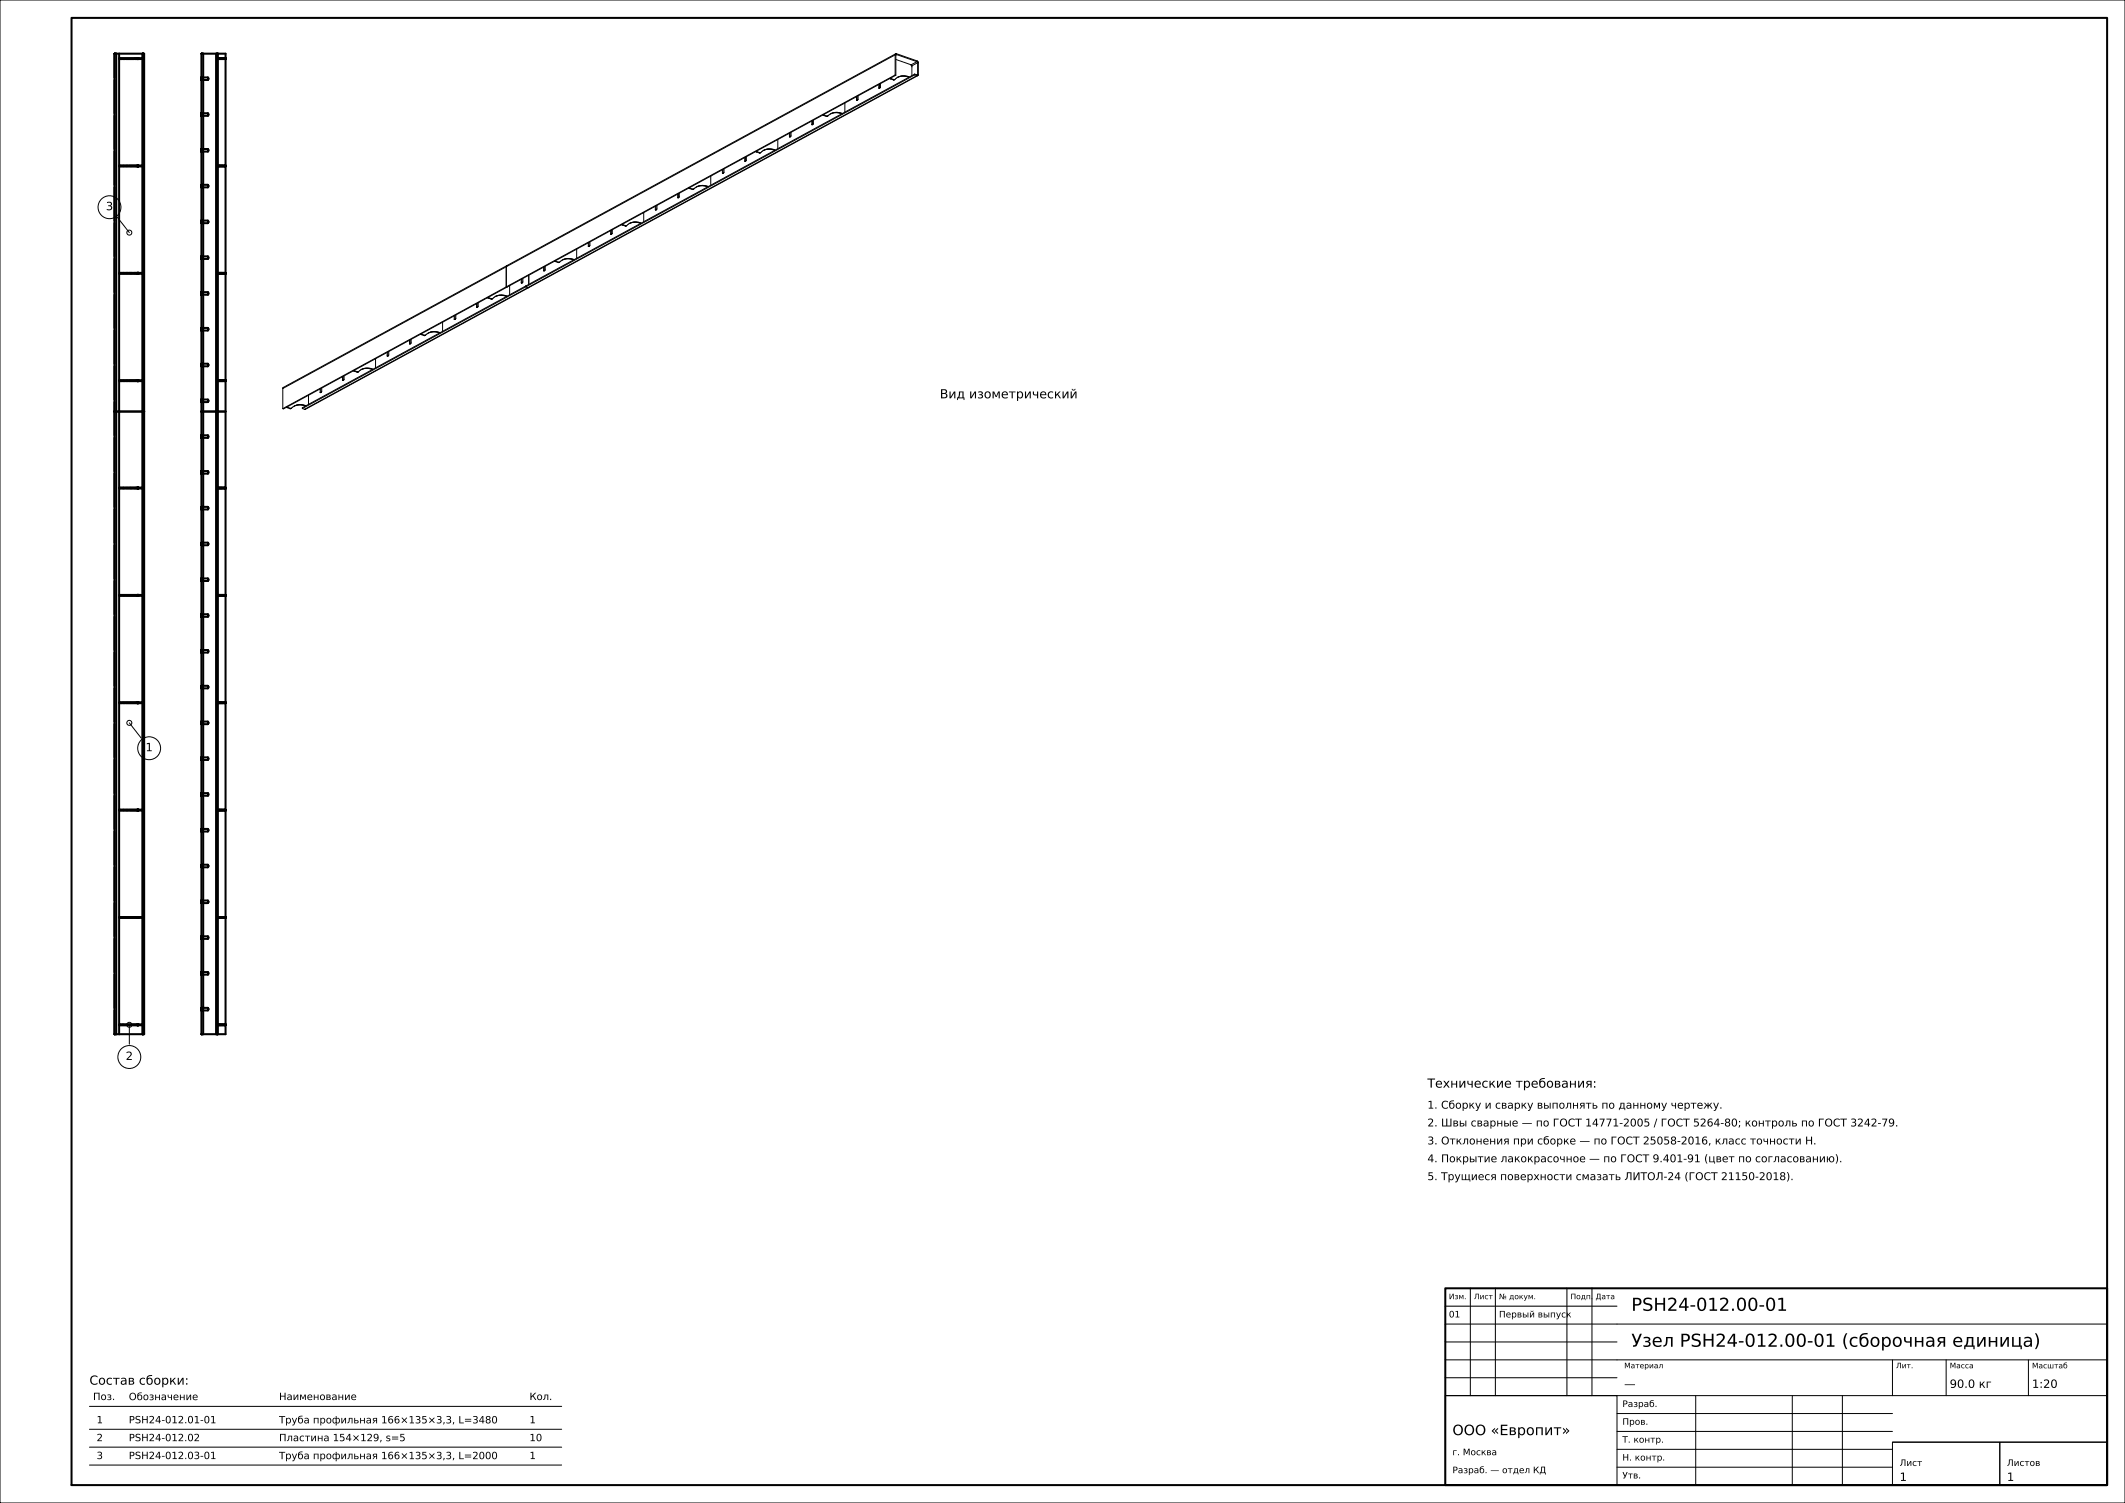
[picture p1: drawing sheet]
<svg xmlns="http://www.w3.org/2000/svg" width="594mm" height="420mm" viewBox="0 0 594 420" stroke-linecap="round" stroke-linejoin="round" font-family="sans-serif">
<g fill="none" stroke="#000" stroke-width=".28">
<path d="M0 0h594v420h-594zM250.2 15.3v5.7M250.2 15.3l-108.7 59.2M250.4 15l-.2 .3M250.4 15l-108.7 59.2M250.4 15.4v5.6M250.4 16.6l4.3 1.5M250.4 15.4h.1M250.4 15l6.1 2.2 .2 .4-.2 3.5M250.4 15h.1M250.4 15.3v.1M250.5 15.3h-.1"/>
<path d="M250.6 15.2l5.7 2M250.6 15.2l-.1 .1M250.6 15.2l-.2 .1M254.7 18.1l.2 .3M254.9 18.4v2.7M256.3 17.2l.2 .3M256.3 17.2l-1.6 .9M256.5 17.5v3.3M256.5 17.5l-1.6 .9M217.4 39v2.5M220.7 37.2l.1 1.1M220.7 38.2l.1 .1"/>
<path d="M220.9 37.1v1.1M220.9 38.2l-.1 .1M220.9 38.2h.1M221.1 37v1l-.2 .2M226.9 34.8l.1 .1M226.9 33.8v1M227.1 34.8l-.1 .1M227.1 33.7v1.1M227.1 34.8h.1M227.2 34.8h-.1M227.3 34.7l-.1 .1M227.4 33.6l-.1 1.1"/>
<path d="M230 32.1l.1 .1M230.1 32.2h.1M230.1 32.2l.1 .1M230.2 32.3l.8 .2M230.2 32l.1 .1M230.3 32.1v.1M230.3 32.2l.8 .2M230.3 32.2l-.1 .1M231.1 32.4l.2 .1M231.1 32.4l-.1 .1M231.2 32.5h-.2M231.3 32.5h-.1"/>
<path d="M231.4 32.4l-.1 .1M231.4 32.4l-.2 .1M235.3 31.8a3.9 3.9 0 0 0-3.2 0M235.5 31.7a3.7 3.7 0 0 0-4.1 .7M236.2 28.8v2.5M239.4 28h.1M239.4 27v1M239.5 28h.1M239.6 28h-.1M239.6 26.9v1.1M239.6 28h.1M239.9 26.8v1l-.3 .2"/>
<path d="M245.7 24.6h.1M245.7 23.6v1M245.9 23.5v1.1M245.9 24.6h-.1M246 24.5l-.1 .1M246.1 24.4l-.1 .1M246.1 23.4v1M248.8 21.9v.1M248.8 22h.1M248.9 22h.1M248.9 22l.8 .3M248.9 21.8l.1 .1"/>
<path d="M249 21.9l.1 .1M249.1 22l.8 .2M249.1 22h-.2M249.9 22.2v.1M249.9 22.2l-.2 .1M249.9 22.3h.1M250 22.3h-.3M250 22.3h.1M250.1 22.2l-.1 .1M250.2 21l-108.7 59.2M250.2 21h.2M250.4 21l-108.7 59.2"/>
<path d="M254.1 21.6a3.9 3.9 0 0 0-3.2 0M254.2 21.5a3.7 3.7 0 0 0-4.1 .7M255.7 20.7l.8 .2M255.7 20.9l-108.7 59.2M255.7 20.9l.6 .2M255.7 20.7v.2M255.7 20.7l-108.7 59.2M256.3 21.1l.1 .1M256.3 21.1l-108.7 59.3M256.5 21.2h-.1M256.5 20.8v.1M256.5 20.8h.1"/>
<path d="M256.5 20.8l-.2 .1M256.5 21.1v.1M256.5 21.1l-108.7 59.2M179.9 59.4v2.6M183.2 58.6l.1 .1M183.2 57.6v1M183.4 57.5v1.2M183.4 58.6l-.1 .1M183.6 57.4v1l-.2 .2M189.4 55.2l.2 .1M189.4 54.2v1M189.4 55.2l.1 .1"/>
<path d="M189.5 55.3h.1M189.6 55.3h-.1M189.6 54.1v1.2M189.6 55.2v.1M189.9 54v1l-.3 .2M192.6 52.5l.1 .2M192.7 52.7l.8 .2M192.7 52.5h.1M192.8 52.5v.1M192.8 52.6h.1M192.9 52.6l.8 .3M192.9 52.6l-.2 .1"/>
<path d="M193.7 52.9h.1M193.7 52.9h-.2M193.9 52.8l-.2 .1M194 52.8h-.1M197.8 52.2a3.9 3.9 0 0 0-3.2 .1M198 52.1a3.6 3.6 0 0 0-4 .7M198.7 49.2v2.6M201.9 48.4l.2 .1M201.9 47.4v1M201.9 48.4l.1 .1M202.1 47.3v1.1M202.1 48.4v.1"/>
<path d="M202.2 48.4h-.1M202.4 47.2v1l-.2 .2M208.2 45l.1 .1M208.2 44v1M208.2 45v.1M208.2 45.1h.1M208.3 45.1h.1M208.4 43.9v1.1M208.6 43.8v1l-.3 .3M211.3 42.3v.1M211.3 42.4h.1M211.4 42.4h.1"/>
<path d="M211.4 42.4v.1M211.4 42.5l.8 .2M211.5 42.2v.1M211.5 42.3h.1M211.5 42.3l.1 .1M211.6 42.4h.1M211.6 42.4l.8 .3M211.6 42.4l-.2 .1M212.4 42.7h.1M212.4 42.7h-.2M212.5 42.7h-.3M212.6 42.6l-.1 .1"/>
<path d="M216.6 42a3.9 3.9 0 0 0-3.2 .1M216.7 41.9a3.7 3.7 0 0 0-4.1 .7M32.8 60.7l3.4 4.3M141.5 74.5v5.7M141.5 74.5l-62.5 34.1M141.7 74.2l-.2 .3M141.7 74.2l-62.5 34.1-.2 .3M141.9 74.2h-.2M142.5 79.8v2.6M145.7 78.1v.9M145.7 79l.1 .1M145.9 79.1h-.1"/>
<path d="M145.9 78v1.1M145.9 79.1h.1M146 79l-.1 .1M146.1 78.9l-.1 .1M146.2 77.8l-.1 1.1M147 79.9v.2M147 79.9l-62.5 34v.3M147.8 76.9v2.6M152 75.6l.1 .1M152 74.7v.9M152.1 75.7h.1M152.1 74.6v1.1"/>
<path d="M152.2 75.7h-.1M152.4 74.4v1l-.2 .3M155.1 73h.1M155.1 73l.1 .1M155.2 73.1h.1M155.2 73.1l.8 .3M155.2 72.9l.2 .1M155.4 73l.8 .3M155.4 73l-.2 .1M156 73.4h.1M156.2 73.3h.1M156.2 73.3l-.2 .1"/>
<path d="M156.3 73.3l-.2 .1M156.3 73.3h.1M156.4 73.3h-.1M156.4 73.3h.1M160.3 72.6a3.9 3.9 0 0 0-3.1 .1M160.5 72.5a3.7 3.7 0 0 0-4.1 .8M161.2 69.6v2.6M164.4 68.8l.2 .1M164.4 67.9v.9M164.6 68.9h.1M164.6 67.7v1.2M164.7 68.9h-.1"/>
<path d="M164.9 67.6v1l-.2 .3M170.7 65.4l.1 .1M170.7 64.4v1M170.8 65.5h.1M170.9 64.3v1.2M171.1 64.2v1l-.3 .3M173.8 62.7v.1M173.8 62.8h.1M173.9 62.8l.1 .1M174 62.9l.8 .3M174 62.7h.1M174 62.7l.1 .1"/>
<path d="M174.1 62.8l.8 .3M174.1 62.8l-.1 .1M174.8 63.2h.1M174.9 63.1h.1M174.9 63.1l-.1 .1M174.9 63.2h.1M175 63.1l-.1 .1M175.1 63.1h-.1M175.2 63.1h-.2M179.1 62.4a3.9 3.9 0 0 0-3.2 .1M179.2 62.3a3.7 3.7 0 0 0-4 .8M108.2 98.5v1"/>
<path d="M108.2 99.5h.1M108.4 99.5h-.1M108.4 98.4v1.1M108.7 98.2v1l-.3 .3M114.5 95.1v1M114.5 96.1h.1M114.6 96.1h.1M114.7 95v1.1M114.7 96.1h-.1M114.9 94.8v1l-.2 .3M117.6 93.4l.1 .1M117.7 93.5l.8 .3"/>
<path d="M117.8 93.3l.1 .1M117.9 93.4l.8 .3M117.9 93.4l-.2 .1M118.7 93.7h.1M118.7 93.7l-.2 .1M118.8 93.8h-.3M118.8 93.7v.1M118.9 93.7h-.1M118.9 93.7l-.1 .1M122.9 93a3.9 3.9 0 0 0-3.2 .1M123 93a3.7 3.7 0 0 0-4.1 .7M123.7 90v2.6"/>
<path d="M127 88.3v1M127 89.3h.1M127.1 89.3h.1M127.2 88.2v1.1M127.4 88v1l-.3 .3M133.2 84.9v1M133.2 85.9h.1M133.4 85.9h-.1M133.4 84.8v1.1M133.4 85.9h.1M133.7 84.6v1l-.3 .3M136.3 83.2l.2 .1"/>
<path d="M136.5 83.3l.8 .3M136.5 83.1l.1 .1M136.6 83.2l.8 .3M136.6 83.2l-.1 .1M137.4 83.5h.1M137.4 83.5l-.1 .1M137.5 83.6h-.2M137.6 83.5l-.1 .1M137.6 83.5h-.1M137.7 83.5h-.1M137.7 83.5l-.2 .1M141.5 80.2h.2"/>
<path d="M141.5 80.2l-62.5 34M141.6 82.8a3.9 3.9 0 0 0-3.2 .1M141.7 80.2l-62.5 34.1-.2-.1M141.8 82.8a3.7 3.7 0 0 0-4.1 .7M147 80.1l.6 .3M147 80.1l-62.5 34.1M147.6 80.4l-62.5 34M147.8 80.3l-.2 .1M147.8 80.3l-62.7 34.1M79 108.6v5.6M80.1 113.8h.1M80.1 113.8l.1 .1"/>
<path d="M80.2 113.9h.1M80.3 113.9l.8 .3M80.3 113.7l.1 .1M80.4 113.8l.8 .3M80.4 113.8l-.1 .1M81.1 114.2h.1M81.2 114.1h.1M81.2 114.1l-.1 .1M81.2 114.2h.1M81.3 114.2h-.1M81.3 114.1v.1M81.4 114.1h-.1"/>
<path d="M81.4 114.1h.1M81.4 114.1l-.1 .1M84.5 114.2l.6 .2M85.3 113.4v.1M85.4 113.5a3.9 3.9 0 0 0-3.2 0M85.5 113.4a3.7 3.7 0 0 0-4.1 .7M86.2 110.5h.1M86.2 110.5v2.5M89.5 108.7v1M89.5 109.7h.1M89.6 109.7h.1M89.7 108.6v1.1"/>
<path d="M89.7 109.7h-.1M89.9 108.4v1l-.2 .3M95.7 105.3v1M95.7 106.3h.1M95.7 106.3h.2M95.8 106.3h.1M95.9 106.3h-.1M95.9 105.2v1.1M95.9 106.3h.1M96 106.3h-.1M96 106.2v.1M96.2 105l-.2 1.2"/>
<path d="M98.9 103.6l.1 .1M99 103.7l.8 .3M99 103.5l.2 .1M99.2 103.6l.7 .3M99.2 103.6l-.2 .1M99.8 104h.2M99.9 103.9h.2M99.9 103.9l-.1 .1M100 104h.1M100.1 103.9l-.1 .1M100.2 103.9h-.1M100.2 103.9l-.2 .1"/>
<path d="M104.1 103.3a3.9 3.9 0 0 0-3.2 0M104.3 103.2a3.7 3.7 0 0 0-4.1 .7M105 100.2v.1M105 100.3v2.5M36.2 202l3.3 4.3M36.2 286.4v5.4M411 360v30M418 360v30M438 360v30M445 360v30M404 380h185M404 375h48"/>
<path d="M404 370h185M404 365h48M529 380v10M544 380v10M567 380v10M25 393h132M25 399.4h132M404 390h48v25h-48zM404 390h185M404 385h48M452 400h77M452 395h77"/>
<path d="M474 390v25M501 390v25M515 390v25M25 404.4h132M25 409.4h132M452 410h77M452 405h77M529 403h30v12h-30zM529 403h60M559 403h30v12h-30z"/>
<circle cx="30.6" cy="57.9" r="3.2"/>
<circle cx="36.2" cy="65" r=".7"/>
<circle cx="36.2" cy="202" r=".7"/>
<circle cx="41.7" cy="209.1" r="3.2"/>
<circle cx="36.1" cy="295.4" r="3.2"/>
<circle cx="36.2" cy="286.4" r=".7"/>
</g>
<g fill="none" stroke="#000" stroke-width=".56">
<path d="M20 5h569v410h-569zM32 15h8.3v274h-8.3zM32.5 15v274M33.3 15v274M33.3 16.2h6.7v.3h-6.7M38.4 16.2v.3M38.7 16.2v.3M39.7 16.2v.3M39.8 15v1.2M39.8 16.5v29.7M40 15v274M56.3 15h6.8v274h-6.8z"/>
<path d="M56.8 15v274M60.4 15v274M60.9 16.2h2.2M60.9 16.5h2.2M60.9 15v274M62.9 16.2v.3M56.3 21.6h1.8l.1 .3-.1 .5h-1.8M56.3 31.6h1.8l.1 .3-.1 .5h-1.8M56.3 21.8h.2M56.3 22.2h.2M56.3 31.8h.2M56.3 32.2h.2"/>
<path d="M56.5 21.6v.8M56.5 31.6v.8M33.3 46.2h6.7v.3h-6.7M38.4 46.2v.3M38.7 46.2v.3M39.7 46.2v.3M39.8 46.5v29.7M56.3 41.6h1.8l.1 .3-.1 .5h-1.8M56.3 51.6h1.8l.1 .3-.1 .5h-1.8M56.3 41.8h.2M56.3 42.2h.2M56.3 51.8h.2"/>
<path d="M56.3 52.2h.2M56.5 41.6v.8M56.5 51.6v.8M60.9 46.2h2.2M60.9 46.5h2.2M62.9 46.2v.3M33.3 76.2h6.7v.3h-6.7M38.4 76.2v.3M38.7 76.2v.3M39.7 76.2v.3M39.8 76.5v29.7M56.3 61.6h1.8l.1 .3-.1 .5h-1.8"/>
<path d="M56.3 71.6h1.8l.1 .3-.1 .5h-1.8M56.3 61.8h.2M56.3 62.2h.2M56.3 71.8h.2M56.3 72.2h.2M56.5 61.6v.8M56.5 71.6v.8M60.9 76.2h2.2M60.9 76.5h2.2M62.9 76.2v.3M56.3 81.6h1.8l.1 .3-.1 .5h-1.8M56.3 91.6h1.8l.1 .3-.1 .5h-1.8"/>
<path d="M56.3 81.8h.2M56.3 82.2h.2M56.3 91.8h.2M56.3 92.2h.2M56.5 81.6v.8M56.5 91.6v.8M32 115h8.3M33.3 106.2h6.7v.3h-6.7M38.4 106.2v.3M38.7 106.2v.3M39.7 106.2v.3M39.8 106.5v29.7"/>
<path d="M56.3 115h6.8M56.3 101.6h1.8l.1 .3-.1 .5h-1.8M56.3 111.6h1.8l.1 .3-.1 .5h-1.8M56.3 101.8h.2M56.3 102.2h.2M56.3 111.8h.2M56.3 112.2h.2M56.5 101.6v.8M56.5 111.6v.8M60.9 106.2h2.2M60.9 106.5h2.2M62.9 106.2v.3"/>
<path d="M33.3 136.2h6.7v.3h-6.7M38.4 136.2v.3M38.7 136.2v.3M39.7 136.2v.3M39.8 136.5v29.7M56.3 131.6h1.8l.1 .3-.1 .5h-1.8M56.3 121.6h1.8l.1 .3-.1 .5h-1.8M56.3 121.8h.2M56.3 122.2h.2M56.3 131.8h.2M56.3 132.2h.2M56.5 121.6v.8"/>
<path d="M56.5 131.6v.8M60.9 136.2h2.2M60.9 136.5h2.2M62.9 136.2v.3M56.3 141.6h1.8l.1 .3-.1 .5h-1.8M56.3 151.6h1.8l.1 .3-.1 .5h-1.8M56.3 141.8h.2M56.3 142.2h.2M56.3 151.8h.2M56.3 152.2h.2M56.5 141.6v.8M56.5 151.6v.8"/>
<path d="M33.3 166.2h6.7v.3h-6.7M38.4 166.2v.3M38.7 166.2v.3M39.7 166.2v.3M39.8 166.5v29.7M56.3 161.6h1.8l.1 .3-.1 .5h-1.8M56.3 171.6h1.8l.1 .3-.1 .5h-1.8M56.3 161.8h.2M56.3 162.2h.2M56.3 171.8h.2M56.3 172.2h.2M56.5 161.6v.8"/>
<path d="M56.5 171.6v.8M60.9 166.2h2.2M60.9 166.5h2.2M62.9 166.2v.3M33.3 196.2h6.7v.3h-6.7M38.4 196.2v.3M38.7 196.2v.3M39.7 196.2v.3M39.8 196.5v29.7M56.3 181.6h1.8l.1 .3-.1 .5h-1.8M56.3 191.6h1.8l.1 .3-.1 .5h-1.8M56.3 181.8h.2"/>
<path d="M56.3 182.2h.2M56.3 191.8h.2M56.3 192.2h.2M56.5 181.6v.8M56.5 191.6v.8M60.9 196.2h2.2M60.9 196.5h2.2M62.9 196.2v.3M56.3 201.6h1.8l.1 .3-.1 .5h-1.8M56.3 211.6h1.8l.1 .3-.1 .5h-1.8M56.3 201.8h.2M56.3 202.2h.2"/>
<path d="M56.3 211.8h.2M56.3 212.2h.2M56.5 201.6v.8M56.5 211.6v.8M33.3 226.2h6.7v.3h-6.7M38.4 226.2v.3M38.7 226.2v.3M39.7 226.2v.3M39.8 226.5v29.7M56.3 221.6h1.8l.1 .3-.1 .5h-1.8M56.3 231.6h1.8l.1 .3-.1 .5h-1.8M56.3 221.8h.2"/>
<path d="M56.3 222.2h.2M56.3 231.8h.2M56.3 232.2h.2M56.5 221.6v.8M56.5 231.6v.8M60.9 226.2h2.2M60.9 226.5h2.2M62.9 226.2v.3M33.3 256.2h6.7v.3h-6.7M38.4 256.2v.3M38.7 256.2v.3M39.7 256.2v.3"/>
<path d="M39.8 256.5v29.7M56.3 241.6h1.8l.1 .3-.1 .5h-1.8M56.3 251.6h1.8l.1 .3-.1 .5h-1.8M56.3 241.8h.2M56.3 242.2h.2M56.3 251.8h.2M56.3 252.2h.2M56.5 241.6v.8M56.5 251.6v.8M60.9 256.2h2.2M60.9 256.5h2.2M62.9 256.2v.3"/>
<path d="M56.3 261.6h1.8l.1 .3-.1 .5h-1.8M56.3 271.6h1.8l.1 .3-.1 .5h-1.8M56.3 261.8h.2M56.3 262.2h.2M56.3 271.8h.2M56.3 272.2h.2M56.5 261.6v.8M56.5 271.6v.8M33.3 286.2h6.7v.3h-6.7M38.4 286.2v.3M38.7 286.2v.3M39.7 286.2v.3"/>
<path d="M39.8 286.5v2.5M56.3 281.6h1.8l.1 .3-.1 .5h-1.8M56.3 281.8h.2M56.3 282.2h.2M56.5 281.6v.8M60.9 286.2h2.2M60.9 286.5h2.2M62.9 286.2v.3M404 360h185v55h-185z"/>
</g>
<g font-size="5">
<text x="456" y="366.3">PSH24-012.00-01</text>
<text x="456" y="376.3">Узел PSH24-012.00-01 (сборочная единица)</text>
</g>
<text font-size="4" x="406" y="401">ООО «Европит»</text>
<g font-size="3.5">
<text x="262.7" y="111.3">Вид изометрический</text>
<text x="399" y="303.9">Технические требования:</text>
<text x="25" y="386.9">Состав сборки:</text>
</g>
<g font-size="3.2">
<text x="29.6" y="58.7">3</text>
<text x="40.7" y="209.9">1</text>
<text x="35.1" y="296.2">2</text>
<text x="454" y="387.8">—</text>
<text x="545" y="387.8">90.0 кг</text>
<text x="568" y="387.8">1:20</text>
<text x="531" y="413.8">1</text>
<text x="561" y="413.8">1</text>
</g>
<g font-size="3">
<text x="399" y="309.8">1. Сборку и сварку выполнять по данному чертежу.</text>
<text x="399" y="314.8">2. Швы сварные — по ГОСТ 14771-2005 / ГОСТ 5264-80; контроль по ГОСТ 3242-79.</text>
<text x="399" y="319.8">3. Отклонения при сборке — по ГОСТ 25058-2016, класс точности Н.</text>
<text x="399" y="324.8">4. Покрытие лакокрасочное — по ГОСТ 9.401-91 (цвет по согласованию).</text>
<text x="399" y="329.8">5. Трущиеся поверхности смазать ЛИТОЛ-24 (ГОСТ 21150-2018).</text>
</g>
<g font-size="2.8">
<text x="26" y="391.2">Поз.</text>
<text x="36" y="391.3">Обозначение</text>
<text x="78" y="391.2">Наименование</text>
<text x="148" y="391.2">Кол.</text>
<text x="27" y="397.7">1</text>
<text x="36" y="397.7">PSH24-012.01-01</text>
<text x="78" y="397.8">Труба профильная 166×135×3,3, L=3480</text>
<text x="148" y="397.7">1</text>
<text x="27" y="402.7">2</text>
<text x="27" y="407.7">3</text>
<text x="36" y="402.7">PSH24-012.02</text>
<text x="36" y="407.7">PSH24-012.03-01</text>
<text x="78" y="402.7">Пластина 154×129, s=5</text>
<text x="78" y="407.8">Труба профильная 166×135×3,3, L=2000</text>
<text x="148" y="402.7">10</text>
<text x="148" y="407.7">1</text>
</g>
<g font-size="2.5">
<text x="405" y="368.1">01</text>
<text x="419" y="368.1">Первый выпуск</text>
<text x="453.5" y="393.2">Разраб.</text>
<text x="453.5" y="398.1">Пров.</text>
<text x="406" y="406.6">г. Москва</text>
<text x="453.5" y="403.1">Т. контр.</text>
<text x="406" y="411.7">Разраб. — отдел КД</text>
<text x="453.5" y="408.1">Н. контр.</text>
<text x="453.5" y="413.1">Утв.</text>
<text x="531" y="409.6">Лист</text>
<text x="561" y="409.6">Листов</text>
</g>
<g font-size="2.1">
<text x="405" y="363">Изм.</text>
<text x="412" y="363">Лист</text>
<text x="419" y="363">№ докум.</text>
<text x="439" y="363">Подп.</text>
<text x="446" y="363">Дата</text>
<text x="454" y="382.3">Материал</text>
<text x="530" y="382.3">Лит.</text>
<text x="545" y="382.3">Масса</text>
<text x="568" y="382.4">Масштаб</text>
</g>
</svg>
